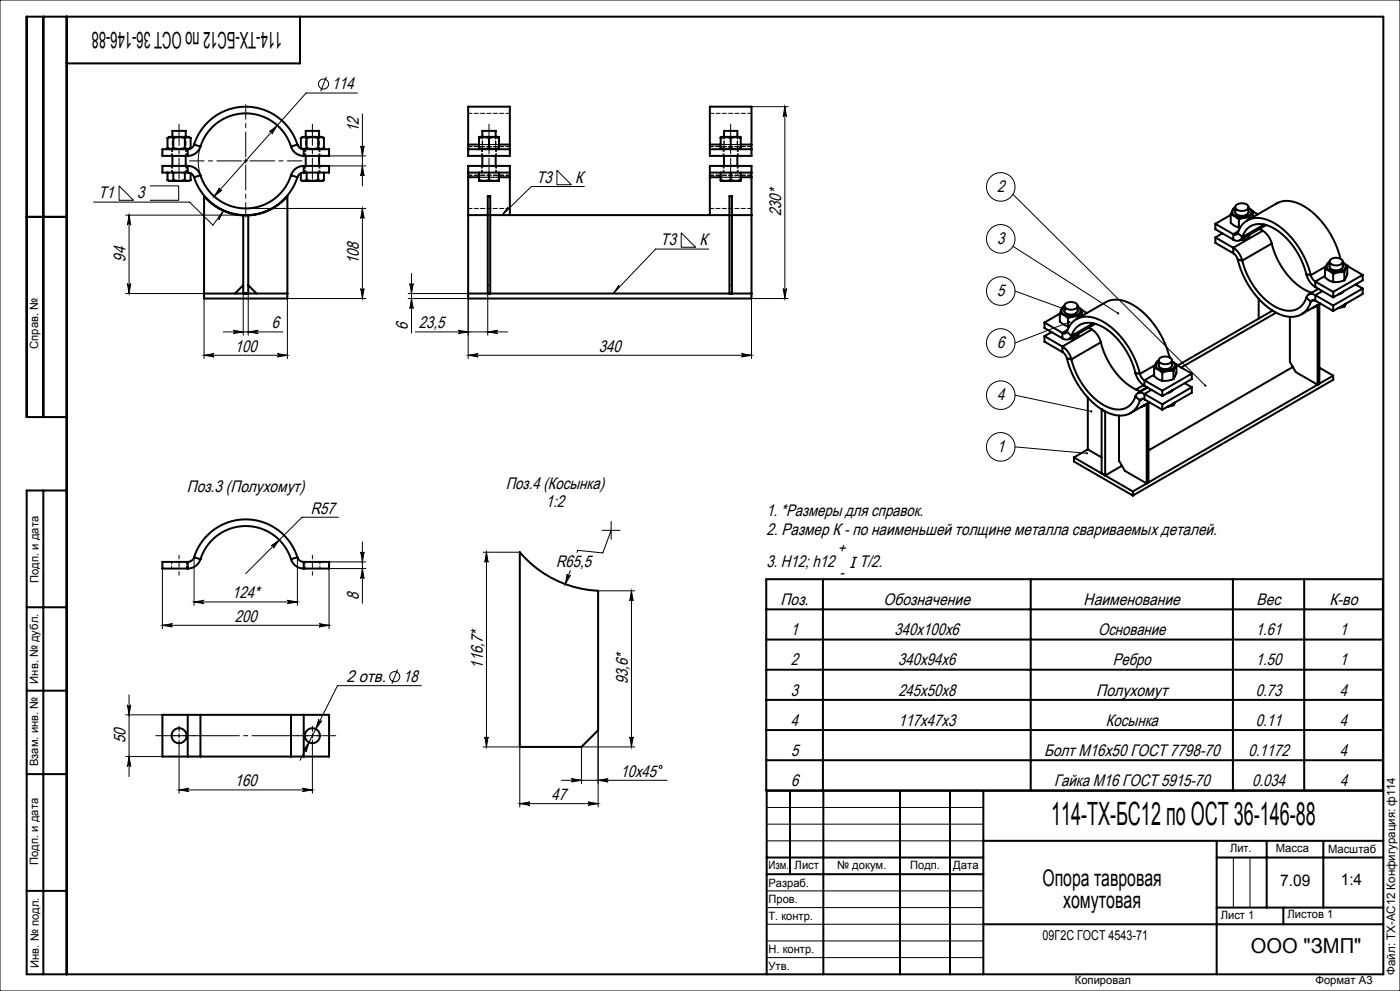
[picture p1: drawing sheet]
<svg xmlns="http://www.w3.org/2000/svg" width="420mm" height="297mm" viewBox="0 0 420 297" stroke-linecap="round" stroke-linejoin="round" font-family="sans-serif">
<g fill="none" stroke="#000" stroke-width=".3">
<path d="M0 0h420v297h-420zM80.8 39.5l2.4-1.9-1.6 2.6a.5 .5 0 0 0-.1-.7 .5 .5 0 0 0-.7 0zM97.9 23l-1.7 4.3M107.2 27.9h-15.4l-27.6 31M108.7 34.1v21.6M225.5 32h11M235.5 32v57.5M235.5 32l.5 3a.5 .5 0 0 0-.5-.5 .5 .5 0 0 0-.5 .5zM35.7 55.7l4.3 4.3h-4.3zM45 55.7h8.6v4.3h-8.6M60.1 43.9a14.3 14.3 0 0 0 4.9 15.6M65.9 56.3a.5 .5 0 0 0 0 .7 .5 .5 0 0 0 .7 0l-2.4 1.9z"/>
<path d="M73.1 48.2h1.2M73.7 47.6v1.2M98.7 46.7h11M98.7 49.7h11M108.2 43.7a.5 .5 0 0 0 .5 .5 .5 .5 0 0 0 .5-.5l-.5 3zM108.7 49.7l.5 3a.5 .5 0 0 0-.5-.5 .5 .5 0 0 0-.5 .5zM167.1 51l4.3 4.4h-4.3zM175.3 55.9h-15.9l-8.8 8.6M303.9 58.2l57.7 57.4M28.1 60.6h28.8l7 6.9 3.1-4.3M37.7 64.5h35.3M38.7 64.5v23.5"/>
<path d="M38.7 64.5l.5 3a.5 .5 0 0 0-.5-.5 .5 .5 0 0 0-.5 .5zM67 63.2l-1.3 2.7-.2-.7zM73.7 62.5h36M108.7 62.5l.5 3a.5 .5 0 0 0-.5-.5 .5 .5 0 0 0-.5 .5zM108.7 62.5v27M152.4 62v.7l-1.8 1.8zM204.4 69.8l4.3 4.3h-4.3zM212.6 74.6h-15.9l-12.7 13.4M303.9 73.8l31.5 20.1M37.7 88h35.3v12.5M38.2 85a.5 .5 0 0 0 .5 .4 .5 .5 0 0 0 .5-.4l-.5 3zM61.2 89.5v18"/>
<path d="M67 99.5h17.9M70 99l3 .5-3 .5a.5 .5 0 0 0 .4-.5 .5 .5 0 0 0-.4-.5zM74.5 99.5l3-.5a.5 .5 0 0 0-.5 .5 .5 .5 0 0 0 .5 .5zM74.5 88v12.5M108.2 86.5a.5 .5 0 0 0 .5 .4 .5 .5 0 0 0 .5-.4l-.5 3zM109.7 89.5h-23.5v18M122.5 88h18v19.5M122.5 89.5h18M123 85a.5 .5 0 0 0 .5 .4 .5 .5 0 0 0 .5-.4l-.5 3zM123.5 82v17.9M123.5 89.5l.5 3a.5 .5 0 0 0-.5-.5 .5 .5 0 0 0-.5 .5zM124.6 99.5h27.7"/>
<path d="M137.5 99l3 .5-3 .5a.5 .5 0 0 0 .4-.5 .5 .5 0 0 0-.4-.5zM146.3 99.5l3-.5a.5 .5 0 0 0-.4 .5 .5 .5 0 0 0 .4 .5zM146.3 88v12.5M185.7 85.5v.6l-1.7 1.9zM235 86.5a.5 .5 0 0 0 .5 .4 .5 .5 0 0 0 .5-.4l-.5 3zM236.5 89.5h-11v18M304.5 87.2l15 5.5M320.8 96.5l-16.3 6.3M61.2 106.5l3-.5a.5 .5 0 0 0-.5 .5 .5 .5 0 0 0 .5 .5zM61.2 106.5h25M83.2 106l3 .5-3 .5a.5 .5 0 0 0 .5-.5 .5 .5 0 0 0-.5-.5zM140.5 106.5l3-.5a.5 .5 0 0 0-.5 .5 .5 .5 0 0 0 .5 .5z"/>
<path d="M140.5 106.5h85M222.5 106l3 .5-3 .5a.5 .5 0 0 0 .4-.5 .5 .5 0 0 0-.4-.5zM304.5 118.4l22.9 4.9M304.5 133.9l21.6 2M101.5 155h-10.9l-16.9 16.9M180.7 158.9h5.3M183.3 158.9l-2.5 6.8-7.5-.8-.2 .7M183.3 156.3v5.3M48.7 170.4v18M58.2 167v14.4M81.3 163.6l2.5-1.8-1.8 2.5a.5 .5 0 0 0 0-.7 .5 .5 0 0 0-.7 0zM86.2 179.9l3 .5-3 .5a.5 .5 0 0 0 .5-.5 .5 .5 0 0 0-.5-.5z"/>
<path d="M89.2 167v14.4M98.7 168.4h11M108.2 165.4a.5 .5 0 0 0 .5 .5 .5 .5 0 0 0 .5-.5l-.5 3zM108.7 170.4l.5 3a.5 .5 0 0 0-.5-.5 .5 .5 0 0 0-.5 .5zM108.7 162.4v18.4M109.7 170.4h-11v18M144.9 165.5h11M145.9 165.5v58.3M145.9 165.5l.5 3a.5 .5 0 0 0-.5-.5 .5 .5 0 0 0-.5 .5zM170.2 172.1a.5 .5 0 0 0 .3 .6 .5 .5 0 0 0 .6-.3l-1.5 2.7zM171.1 171l-1.5 4.1M179.4 177.1h11"/>
<path d="M189.4 177.1l.5 3a.5 .5 0 0 0-.5-.5 .5 .5 0 0 0-.5 .5zM189.4 177.1v46.7M48.7 187.4l3-.5a.5 .5 0 0 0-.5 .5 .5 .5 0 0 0 .5 .5zM48.7 187.4h50M58.2 180.4l3-.5a.5 .5 0 0 0-.4 .5 .5 .5 0 0 0 .4 .5zM58.2 180.4h31M95.7 186.9l3 .5-3 .5a.5 .5 0 0 0 .5-.5 .5 .5 0 0 0-.5-.5zM37.7 214.2h11M38.2 211.2a.5 .5 0 0 0 .5 .5 .5 .5 0 0 0 .5-.5l-.5 3zM38.7 208.2v24.5M53.7 219.9v1.2M93.7 219.9v1.2"/>
<path d="M95.6 215.6a.5 .5 0 0 0 .3 .6 .5 .5 0 0 0 .6-.2l-1.8 2.5zM119.3 200.6l-1.7 4.3M126.4 205.5h-25.1l-11.3 22.4M179.4 218.8v23M37.7 226.7h11M38.7 226.7l.5 3a.5 .5 0 0 0-.5-.4 .5 .5 0 0 0-.5 .4zM53.1 220.5h1.2M53.7 236.7l3-.5a.5 .5 0 0 0-.5 .5 .5 .5 0 0 0 .5 .5zM53.7 223.4v14.3M53.7 236.7h40M90.7 236.2l3 .5-3 .5a.5 .5 0 0 0 .5-.5 .5 .5 0 0 0-.5-.5zM92.7 222.5l-.9 2.9a.5 .5 0 0 0-.2-.6 .5 .5 0 0 0-.7 .2z"/>
<path d="M93.1 220.5h1.2M93.7 223.4v14.3M144.9 223.8h11v18M145.4 220.8a.5 .5 0 0 0 .5 .5 .5 .5 0 0 0 .5-.5l-.5 3zM168.4 233.8h31.7M171.4 233.3l3 .5-3 .5a.5 .5 0 0 0 .5-.5 .5 .5 0 0 0-.5-.5zM179.4 233.8l3-.5a.5 .5 0 0 0-.4 .5 .5 .5 0 0 0 .4 .5zM188.9 220.8a.5 .5 0 0 0 .5 .5 .5 .5 0 0 0 .5-.5l-.5 3zM190.4 223.8h-16v11M155.9 240.8l3-.5a.5 .5 0 0 0-.4 .5 .5 .5 0 0 0 .4 .5zM155.9 240.8h23.5M176.4 240.3l3 .5-3 .5a.5 .5 0 0 0 .5-.5 .5 .5 0 0 0-.5-.5z"/>
<path d="M230 242h65M230 247h65M230 252h65M370 257v15M375 257v15M230 267h65M230 272h65M230 277h65M230 282h65M230 287h65"/>
<circle cx="97.1" cy="25.2" r="1.51"/>
<circle cx="300.2" cy="56" r="4.3"/>
<circle cx="300.2" cy="71.6" r="4.3"/>
<circle cx="300.2" cy="87.2" r="4.3"/>
<circle cx="300.2" cy="118.4" r="4.3"/>
<circle cx="300.2" cy="102.8" r="4.3"/>
<circle cx="300.2" cy="133.9" r="4.3"/>
<circle cx="118.4" cy="202.8" r="1.51"/>
<circle cx="198.2" cy="229.8" r=".43"/>
</g>
<g fill="none" stroke="#000" stroke-width=".6">
<path d="M13 5v120M20 5v287M90 5v14h-70M50.3 41.4l.6-.4h5.7l.6 .4M50.3 41.4a1.53 1.53 0 0 1 1.7 0M50.3 44.4a1.54 1.54 0 0 0 1.7 0M50.3 54l.8 .2M50.3 44.4l.6 .3M50.3 41.4v3M50.3 51.7v2.3M51.1 54.2h2.6M51.7 41v-1.8h4v1.8"/>
<path d="M51.7 46.7v3M52 41.4l2.2-.3 1.3 .3M52 44.4l2.2 .2 1.3-.2M52 54l-.9 .2M52 54l1.7 .2M52 41.4v3M52 51.7v2.3M53.7 54.2h2.6M55.5 41.4a1.53 1.53 0 0 1 1.7 0M55.5 44.4a1.54 1.54 0 0 0 1.7 0M55.5 54l.8 .2M55.5 54l-1.8 .2"/>
<path d="M55.5 41.4v3M55.5 51.7v2.3M55.7 46.7v3M56.3 51.7a2 2 0 0 1 1.9 1.4M56.3 49.7a4 4 0 0 1 3.8 2.8M56.3 44.7v2M56.3 49.7v2M56.3 44.7h-7.6v2h7.6M56.3 49.7h-7.6v2h7.6M57.2 54l-.9 .2M57.2 44.4l-.6 .3M57.2 41.4v3"/>
<path d="M57.2 51.9v2.1M58.2 43.3a2 2 0 0 1-1.9 1.4M58.2 43.3a16.3 16.3 0 0 1 15.5-11.3 16.3 16.3 0 0 1 15.5 11.3M58.2 53.1a16.3 16.3 0 0 0 15.5 11.4 16.3 16.3 0 0 0 15.5-11.4M58.2 43.3l1.9 .6M60.1 43.9a4 4 0 0 1-3.8 2.8M60.1 43.9a14.2 14.2 0 0 1 13.6-9.9 14.2 14.2 0 0 1 13.6 9.9M60.1 52.5a14.2 14.2 0 0 0 13.6 10 14.2 14.2 0 0 0 13.6-10M60.1 52.5l-1.9 .6M87.3 43.9a4 4 0 0 0 3.8 2.8M87.3 52.5l1.9 .6M89.2 43.3a2 2 0 0 0 1.9 1.4"/>
<path d="M89.2 43.3l-1.9 .6M90.3 44.4a1.54 1.54 0 0 0 1.7 0M90.3 41.4a1.53 1.53 0 0 1 1.7 0M90.3 41.4l.6-.4h5.7l.6 .4M90.3 54l.8 .2M90.3 44.4l.5 .3M90.3 41.4v3M90.3 51.9v2.1M91.1 51.7a2 2 0 0 0-1.9 1.4M91.1 49.7a4 4 0 0 0-3.8 2.8M91.1 44.7v2M91.1 49.7v2"/>
<path d="M91.1 44.7h7.6v2h-7.6M91.1 49.7h7.6v2h-7.6M91.1 54.2h2.6M91.7 41v-1.8h4v1.8M91.7 46.7v3M92 44.4l2.2 .2 1.3-.2M92 41.4l2.2-.3 1.3 .3M92 54l1.7 .2M92 54l-.9 .2M92 41.4v3M92 51.7v2.3M93.7 54.2h2.6"/>
<path d="M95.5 44.4a1.54 1.54 0 0 0 1.7 0M95.5 41.4a1.53 1.53 0 0 1 1.7 0M95.5 54l.8 .2M95.5 54l-1.8 .2M95.5 41.4v3M95.5 51.7v2.3M95.7 46.7v3M97.2 54l-.9 .2M97.2 44.4l-.6 .3M97.2 41.4v3M97.2 51.7v2.3M140.5 43.3v1.4"/>
<path d="M140.5 43.3v-11.3h12.5v11.3M140.5 51.7v1.4M140.5 53.1v11.4M140.5 44.7v2h12.5v-2M140.5 44.7h12.5M140.5 51.7v-2h12.5v2M140.5 51.7h12.5M140.5 43.3h3.2M140.5 53.1h3.2M143.7 41.4v-.1a.53 .53 0 0 1 .9-.3h4.2a.51 .51 0 0 1 .6-.1 .51 .51 0 0 1 .3 .5M143.7 41.4a4.3 4.3 0 0 1 3 0M143.7 44.4l.2 .3"/>
<path d="M143.7 44.4a4.3 4.3 0 0 0 3 0M143.7 54l1.5 .2M143.7 54v.2h1.5M143.7 41.4v3M143.7 51.7v2.3M144.7 41v-1.8h4v1.8M144.7 46.7v3M145.2 54.2h3M146.7 41.4a4.3 4.3 0 0 1 3 0M146.7 44.4a4.3 4.3 0 0 0 3 0M146.7 54l-1.5 .2M146.7 54l1.5 .2"/>
<path d="M146.7 41.4v3M146.7 51.7v2.3M148.7 46.7v3M149.7 44.4l-.1 .3M149.7 54l-1.5 .2M149.7 54v.2h-1.5M149.7 41.4v3M149.7 51.7v2.3M149.7 43.3h3.3M149.7 53.1h3.3M153 43.3v1.4M153 51.7v1.4"/>
<path d="M153 53.1v11.4M213 43.3v1.4M213 43.3v-11.3h12.5v11.3M213 51.7v1.4M213 53.1v11.4M213 44.7v2h12.5v-2M213 44.7h12.5M213 51.7v-2h12.5v2M213 51.7h12.5M213 43.3h3.2M213 53.1h3.2M216.2 44.4l.2 .3"/>
<path d="M216.2 44.4a4.3 4.3 0 0 0 3 0M216.2 41.4a4.3 4.3 0 0 1 3 0M216.2 41.4v-.1a.52 .52 0 0 1 .9-.3h4.2a.51 .51 0 0 1 .6-.1 .51 .51 0 0 1 .3 .5M216.2 54l1.5 .2M216.2 54v.2h1.5M216.2 41.4v3M216.2 51.7v2.3M217.2 41v-1.8h4v1.8M217.2 46.7v3M217.7 54.2h3M219.2 44.4a4.3 4.3 0 0 0 3 0M219.2 41.4a4.3 4.3 0 0 1 3 0"/>
<path d="M219.2 54l-1.5 .2M219.2 54l1.5 .2M219.2 41.4v3M219.2 51.7v2.3M221.2 46.7v3M222.2 44.4l-.1 .3M222.2 54l-1.5 .2M222.2 54v.2h-1.5M222.2 41.4v3M222.2 51.7v2.3M222.2 43.3h3.3M222.2 53.1h3.3"/>
<path d="M225.5 43.3v1.4M225.5 51.7v1.4M225.5 53.1v11.4M8 65h12M73 64.6a16.4 16.4 0 0 1-11.8-5.8v30.7h25v-30.7a16.4 16.4 0 0 1-11.7 5.8M140.5 64.5h5.8M140.5 64.5v25h85v-25M147.1 64.5h71.7M219.6 64.5h5.9M364.6 67.1l5.4 3.1M364.6 67.1v1.6l5.4 3.1M364.6 71.2v1.6l5.4 3.1"/>
<path d="M364.6 71.2l5.4 3.1M366.7 69.9l-2.1 1.3M369.2 64.4l1.5 .6 1 .8M369.2 64.4v2.4l1.5 1.1 1 .3M369.2 64.4l-4.6 2.7M370 74.3a6.3 6.3 0 0 1 2.7 3.8M370 75.9a3.2 3.2 0 0 1 1.3 1.9M370 70.2v1.6M370 74.3v1.6M370.6 62.3a2.29 2.29 0 0 0-1.4 2.1M370.6 62.1v1.4a2.31 2.31 0 0 0 4 0v-1.4M370.8 61.5a2.48 2.48 0 0 1 3.8 .5 2.39 2.39 0 0 1-3.9 .5l-.1-.5z"/>
<path d="M371.3 69.8a6.2 6.2 0 0 1 8.4-4.1 22.7 22.7 0 0 1 12.5 13.5l1 3.3M371.3 69.8a.83 .83 0 0 1-1.3 .4M371.3 77.8a24.7 24.7 0 0 0 12.7 16.4 6.3 6.3 0 0 0 9.2-3.7M371.3 77.8l1.4 .3M371.3 69.8l1.4 1.3M371.5 69.3l-1.5 .9M371.7 65.8v2.4M371.7 68.2h.4M372.7 71.1a5.5 5.5 0 0 1 8-3.4 21.5 21.5 0 0 1 11.2 14.5M372.7 71.1a1.66 1.66 0 0 1-2.7 .7M372.7 78.1a21.5 21.5 0 0 0 11.2 14.4 5.5 5.5 0 0 0 8-3.3M374.2 66.1l8.8-5.1a8.6 8.6 0 0 1 9 1.3 26.2 26.2 0 0 1 10.1 15.1"/>
<path d="M374.6 62.4a1.26 1.26 0 0 1 .8 1.3 1.26 1.26 0 0 1-1 1.1 3.5 3.5 0 0 1-4.7-1.1l.3-.8 .5-.5M374.6 62.3l1.3 1M374.6 70.5v.7M374.8 70.4a1.93 1.93 0 0 1-2.7 1.5M375 65.2l-1.8 .1-1.5 .5M375 65.2v.4M375.9 63.3l-.9 1.9M375.9 63.3v1.8M375.9 63.4l1.4 .8M377.9 68.6l.9 .6M378.8 69.2a6.3 6.3 0 0 1 2.7 3.8M378.8 69.2l-8.8 5.1"/>
<path d="M379.2 67.3l-6.5 3.8M379.9 67.4l-7.9 4.6M381.5 73a21.5 21.5 0 0 0 11.2 14.4l.8 .3M381.5 73l-8.8 5.1M397.8 79.8l-4.6 2.7M398.8 78.7a1.33 1.33 0 0 0-.8 1.5 1.33 1.33 0 0 0 1.3 1.1 3.6 3.6 0 0 0 4.4-1.2l-.2-.8-.7-.6 1.4 .9M398.8 78.6a2.29 2.29 0 0 0-1.3 2.1M398.8 78.4v1.5a2.31 2.31 0 0 0 4 0v-1.5M399.1 77.8a2.48 2.48 0 0 1 3.7 .6 2.39 2.39 0 0 1-3.8 .4l-.1-.5zM402.1 77.4v.1M402.1 77.4h-.2M404.2 79.6l-.9 2"/>
<path d="M404.2 79.6a5.8 5.8 0 0 1-.7 4.1l-.2 .3M404.2 79.7l4.6 2.7M61.2 88h25M73 85.5l-2.5 2.5M73 88v-23.5h1.5v23.5M74.5 85.5l2.5 2.5M140.5 88h85M146.3 88v-29.2h.8v29.2M218.8 88v-29.2h.8v29.2M313.3 96.7v1.6l5.4 3.1M313.3 96.7l5.4 3.1M315.5 99.5l-2.2 1.3"/>
<path d="M318 93.9l1.5 .7 .9 .8M318 93.9v2.5l1.5 1.1 .9 .3M318 94l-4.7 2.7M318.7 99.8v1.6M319.3 92a1.33 1.33 0 0 0-.8 1.5 1.33 1.33 0 0 0 1.3 1 3.6 3.6 0 0 0 4.3-1.1l-.2-.9-.6-.5 1.3 .9M319.3 91.9a2.38 2.38 0 0 0-1.3 2M319.3 91.7v1.4a2.31 2.31 0 0 0 4 0v-1.4M319.6 91.1a2.48 2.48 0 0 1 3.7 .5 2.39 2.39 0 0 1-3.9 .5l-.1-.5zM320.1 99.4a6.2 6.2 0 0 1 8.4-4.1 22.7 22.7 0 0 1 12.4 13.5l1.1 3.3M320.1 99.4a.83 .83 0 0 1-1.4 .4M320.1 99.4l1.3 1.3M320.3 98.9l-1.6 .9"/>
<path d="M320.4 97.8h.4M320.4 95.4v2.4M322.9 95.7l8.8-5.1a8.6 8.6 0 0 1 9 1.3 26.2 26.2 0 0 1 10.1 15.1M323.5 100a1.93 1.93 0 0 1-2.6 1.5M323.7 94.8l-1.5 .1-1.8 .5M323.7 94.8v.4M324.6 92.9l-.9 1.9M324.6 92.9v1.8M324.6 93l1.5 .8M326.6 98.2l1 .6M327.6 98.8a6.3 6.3 0 0 1 2.7 3.8M327.6 98.8l-8.9 5.1"/>
<path d="M328 96.9l-6.6 3.8M328.6 97l-7.9 4.6M377.6 89.5v6M381.8 93.1l-28.5 16.4M382.8 93.7l-28.4 16.4M387 95v13.5l1.7 3 6.6 3.8M391.9 82.2a6.3 6.3 0 0 0 2.7 3.8M391.9 82.2l1.3 .3M391.9 89.2l1.3 1.3M393.2 82.5a3.2 3.2 0 0 0 1.4 1.9M394.2 89.9l-1 .6M394.6 90.1a.83 .83 0 0 0-1.4 .4"/>
<path d="M394.6 88.5a1.66 1.66 0 0 0-2.7 .7M394.6 84.4l5.4 3.1M394.6 86l5.4 3.1M394.6 84.4v1.6M394.6 88.5v1.6M394.6 90.1l5.4 3.1M394.6 88.5l5.4 3.1M394.9 91.8l-.8 .3M395.3 91.5l-1.7 .9M395.3 91.5l.5-.3v23.8l-.5 .3M395.3 91.5v23.8M395.5 86.6l-2.9 1.7"/>
<path d="M396.1 90.9l-5.7 3.3M396.7 87.2l-2.1 1.3M397.5 80.7l1.5 .7 .9 .7M397.5 80.7v2.4l1.5 1.1 .9 .3M397.5 82.7l-2.9 1.7M399.9 82.1v2.4M400 87.5v1.6M400 91.6v1.6M402.8 87.5v.1M403 87.4l-.5 .4-1 .4M403.3 81.6h-1.8l-1.6 .5M403.3 84l-1.8 .5h-1.6"/>
<path d="M403.3 91.8l-1.9 .5M403.3 81.6v2.4M403.3 91.3v.5M403.8 91l-.5 .8M406.7 85.2l2.1 1.3M408.8 82.4l-8.8 5.1M408.8 82.4v1.6l-8.8 5.1M408.8 86.5v1.6l-8.8 5.1M408.8 86.5l-8.8 5.1M313.3 100.8v1.6l5.4 3.1M313.3 100.8l5.4 3.1M318.7 103.9a6.3 6.3 0 0 1 2.7 3.8"/>
<path d="M318.7 105.5a3.2 3.2 0 0 1 1.4 1.9M318.7 103.9v1.6M320.1 107.4a24.7 24.7 0 0 0 12.6 16.4 6.3 6.3 0 0 0 9.3-3.7M320.1 107.4l1.3 .3M321.4 100.7a5.5 5.5 0 0 1 8-3.4 21.5 21.5 0 0 1 11.2 14.5M321.4 100.7a1.66 1.66 0 0 1-2.7 .7M321.4 107.7a21.5 21.5 0 0 0 11.2 14.4 5.5 5.5 0 0 0 8-3.3M323.3 100.1v.7M326.3 119.1v15.6M330.3 102.6a21.5 21.5 0 0 0 11.1 14.4l.9 .3M330.3 102.6l-8.9 5.1M340.6 111.8a6.3 6.3 0 0 0 2.7 3.8"/>
<path d="M340.6 111.8l1.4 .3M340.6 118.8l1.4 1.3M342 112.1a3.2 3.2 0 0 0 1.3 1.9M342.9 119.5l-.9 .6M343.1 115.4l-2.3 1.4M343.3 118.1a1.66 1.66 0 0 0-2.7 .7M343.3 119.7a.83 .83 0 0 0-1.3 .4M343.3 114l5.4 3.1M343.3 115.6l5.4 3.1M343.3 114v1.6M343.3 118.1v1.6M343.3 118.1l5.4 3.1"/>
<path d="M343.3 119.7l5.4 3.1M344.1 116.1l-2.1 1.2M344.3 116.2l-3 1.7M345.4 116.8l-2.1 1.3M346.2 110.3l1.6 .7 .9 .7M346.2 110.3v2.4l1.6 1.1 .9 .3M346.2 112.3l-2.9 1.7M346.5 109.4l-4.5 2.7M347.6 108.2a2.38 2.38 0 0 0-1.4 2.1M347.6 108v1.5a2.31 2.31 0 0 0 4 0v-1.5M347.8 107.4a2.48 2.48 0 0 1 3.8 .6 2.39 2.39 0 0 1-3.9 .4l-.1-.5zM348.7 111.7v2.4"/>
<path d="M348.7 117.1v1.6M350.8 107l.1 .1M350.8 107h-.1M351.6 108.3a1.26 1.26 0 0 1 .8 1.3 1.26 1.26 0 0 1-1 1.1 3.5 3.5 0 0 1-4.7-1l.3-.9 .6-.5M351.6 108.3l1.3 .9M351.6 117v.2M351.7 117l-.4 .4-1 .4M352 111.2h-1.5l-1.8 .5M352 113.6l-1.5 .5h-1.8M352 111.2v2.4M352.9 109.2l-.9 2M352.9 109.2a5.8 5.8 0 0 1-.6 4.1l-.3 .3"/>
<path d="M352.9 109.3l4.6 2.7M355.4 114.8l2.1 1.3M357.5 112l-8.8 5.1M357.5 112v1.6l-8.8 5.1M357.5 116.1v1.6l-8.8 5.1M357.5 116.1l-8.8 5.1M387.9 110l-43.4 25M395.8 110.2l4.2 2.4M400 112.6v1.2l-60.1 34.7M400 112.6l-60.1 34.7M20 125h-12v-120h407v287h-407v-145h12M322.2 137.1l17.7 10.2"/>
<path d="M322.2 137.1v1.2l17.7 10.2M326.3 134.7l4.2 2.4M326.3 134.7l-4.1 2.4M330.5 122.7l1 .6M330.5 122.7v19.2M330.5 122.7h.1M331.5 123.3v19.2l5.1-2.9M331.6 123.3h-.1M335.7 124.6v13.5l1.8 3 6.5 3.8M343.6 121.4l-.8 .3M344 121.1l-1.7 .9M344 121.1v23.8"/>
<path d="M344 121.1l.5-.3v23.8l-.5 .3M344.8 120.5l-5.7 3.3M348.7 121.2v1.6M352 121.4l-1.8 .5M352 120.9v.5M352.5 120.6l-.5 .8M13 147v145M339.9 147.3v1.2M56.3 168.4v2M56.3 168.4h-7.6v2h7.6M58.2 167a2 2 0 0 1-1.9 1.4M58.2 167a16.3 16.3 0 0 1 15.5-11.3 16.3 16.3 0 0 1 15.5 11.3"/>
<path d="M58.2 167l1.9 .6M60.1 167.6a4 4 0 0 1-3.8 2.8M60.1 167.6a14.3 14.3 0 0 1 13.6-9.9 14.3 14.3 0 0 1 13.6 9.9M87.3 167.6a4 4 0 0 0 3.8 2.8M89.2 167a2 2 0 0 0 1.9 1.4M89.2 167l-1.9 .6M91.1 168.4v2M91.1 168.4h7.6v2h-7.6M155.9 165.5a32.8 32.8 0 0 0 23.5 11.6v41.7l-5 5h-18.5zM229.9 173.6h185v63.3h-185zM246.9 173.6v63.3M309.2 173.6v63.3"/>
<path d="M369.9 173.6v63.3M391.3 173.6v63.3M8 182h12M229.9 191.7h185M229.9 182.6h185M8 207h12M56.3 214.2h3.8M56.3 214.2v12.5M56.3 214.2h-7.6v12.5h7.6M60.1 214.2h27.2M60.1 214.2v12.5M87.3 214.2h3.8"/>
<path d="M87.3 214.2v12.5M91.1 214.2v12.5M91.1 214.2h7.6v12.5h-7.6M229.9 200.7h185M229.9 209.8h185M229.9 218.8h185M8 232h12M56.3 226.7h3.8M60.1 226.7h27.2M87.3 226.7h3.8M229.9 227.8h185M237 237v25"/>
<path d="M247 237v55M270 237v55M285 237v55M295 237v55M415 237h-185v55M230 257h65M295 252h120M365 252v40M365 257h50M380 252v20M397 252v20M8 267h12"/>
<path d="M230 262h65M295 277h120M365 272h50M385 272v5"/>
<circle cx="53.7" cy="220.5" r="2.25"/>
<circle cx="93.7" cy="220.5" r="2.25"/>
</g>
<path d="M53.7 219.2v-1.6M93.7 219.2v-1.6M52.5 220.5h-1.7M53.7 221.7v1.7M55 220.5h1.6M92.5 220.5h-1.7M93.7 221.7v1.7M95 220.5h1.6" fill="none" stroke="#000" stroke-width=".3" stroke-dasharray="15.2 1.3 1.3 1.3"/>
<path d="M72.5 48.2h-15.7M73.7 47v-15.7M73.7 49.5v15.6M75 48.2h15.6" fill="none" stroke="#000" stroke-width=".3" stroke-dasharray="15.2 1.3 1.3 1.3" stroke-dashoffset="7.8"/>
<path d="M53.7 166.4v6M93.7 166.4v6" fill="none" stroke="#000" stroke-width=".3" stroke-dasharray="15.2 1.3 1.3 1.3" stroke-dashoffset="14.1"/>
<path d="M89.3 220.5h-31.2" fill="none" stroke="#000" stroke-width=".3" stroke-dasharray="15.2 1.3 1.3 1.3" stroke-dashoffset="1.6"/>
<path d="M58.3 220.5h-11.6M100.7 220.5h-11.6" fill="none" stroke="#000" stroke-width=".3" stroke-dasharray="15.2 1.3 1.3 1.3" stroke-dashoffset="11.3"/>
<path d="M53.7 53.7v-16.5M93.7 53.7v-16.5M146.7 53.7v-16.5M219.2 53.7v-16.5" fill="none" stroke="#000" stroke-width=".3" stroke-dasharray="15.2 1.3 1.3 1.3" stroke-dashoffset="8.9"/>
<g fill="#000">
<path d="M108.2 43.7a.5 .5 0 0 0 .5 .5 .5 .5 0 0 0 .5-.5l-.5 3zM108.7 49.7l.5 3a.5 .5 0 0 0-.5-.5 .5 .5 0 0 0-.5 .5zM38.7 64.5l.5 3a.5 .5 0 0 0-.5-.5 .5 .5 0 0 0-.5 .5zM38.2 85a.5 .5 0 0 0 .5 .4 .5 .5 0 0 0 .5-.4l-.5 3zM123 85a.5 .5 0 0 0 .5 .4 .5 .5 0 0 0 .5-.4l-.5 3zM123.5 89.5l.5 3a.5 .5 0 0 0-.5-.5 .5 .5 0 0 0-.5 .5zM38.2 211.2a.5 .5 0 0 0 .5 .5 .5 .5 0 0 0 .5-.5l-.5 3zM38.7 226.7l.5 3a.5 .5 0 0 0-.5-.4 .5 .5 0 0 0-.5 .4zM145.9 165.5l.5 3a.5 .5 0 0 0-.5-.5 .5 .5 0 0 0-.5 .5zM145.4 220.8a.5 .5 0 0 0 .5 .5 .5 .5 0 0 0 .5-.5l-.5 3z"/>
<path d="M108.2 86.5a.5 .5 0 0 0 .5 .4 .5 .5 0 0 0 .5-.4l-.5 3zM108.7 62.5l.5 3a.5 .5 0 0 0-.5-.5 .5 .5 0 0 0-.5 .5zM235 86.5a.5 .5 0 0 0 .5 .4 .5 .5 0 0 0 .5-.4l-.5 3zM235.5 32l.5 3a.5 .5 0 0 0-.5-.5 .5 .5 0 0 0-.5 .5zM108.7 170.4l.5 3a.5 .5 0 0 0-.5-.5 .5 .5 0 0 0-.5 .5zM108.2 165.4a.5 .5 0 0 0 .5 .5 .5 .5 0 0 0 .5-.5l-.5 3zM188.9 220.8a.5 .5 0 0 0 .5 .5 .5 .5 0 0 0 .5-.5l-.5 3zM189.4 177.1l.5 3a.5 .5 0 0 0-.5-.5 .5 .5 0 0 0-.5 .5z"/>
<path d="M146.3 99.5l3-.5a.5 .5 0 0 0-.4 .5 .5 .5 0 0 0 .4 .5zM137.5 99l3 .5-3 .5a.5 .5 0 0 0 .4-.5 .5 .5 0 0 0-.4-.5z"/>
<path d="M61.2 106.5l3-.5a.5 .5 0 0 0-.5 .5 .5 .5 0 0 0 .5 .5zM83.2 106l3 .5-3 .5a.5 .5 0 0 0 .5-.5 .5 .5 0 0 0-.5-.5zM65.9 56.3l-1.7 2.6 2.4-1.9a.5 .5 0 0 1-.7 0 .5 .5 0 0 1 0-.7zM80.8 39.5a.5 .5 0 0 1 .7 0 .5 .5 0 0 1 .1 .7l1.6-2.6zM70 99l3 .5-3 .5a.5 .5 0 0 0 .4-.5 .5 .5 0 0 0-.4-.5zM74.5 99.5l3-.5a.5 .5 0 0 0-.5 .5 .5 .5 0 0 0 .5 .5zM140.5 106.5l3-.5a.5 .5 0 0 0-.5 .5 .5 .5 0 0 0 .5 .5zM222.5 106l3 .5-3 .5a.5 .5 0 0 0 .4-.5 .5 .5 0 0 0-.4-.5zM48.7 187.4l3-.5a.5 .5 0 0 0-.5 .5 .5 .5 0 0 0 .5 .5zM95.7 186.9l3 .5-3 .5a.5 .5 0 0 0 .5-.5 .5 .5 0 0 0-.5-.5zM81.3 163.6a.5 .5 0 0 1 .7 0 .5 .5 0 0 1 0 .7l1.8-2.5zM58.2 180.4l3-.5a.5 .5 0 0 0-.4 .5 .5 .5 0 0 0 .4 .5zM86.2 179.9l3 .5-3 .5a.5 .5 0 0 0 .5-.5 .5 .5 0 0 0-.5-.5zM53.7 236.7l3-.5a.5 .5 0 0 0-.5 .5 .5 .5 0 0 0 .5 .5zM90.7 236.2l3 .5-3 .5a.5 .5 0 0 0 .5-.5 .5 .5 0 0 0-.5-.5zM92.7 222.5l-1.8 2.5a.5 .5 0 0 1 .7-.2 .5 .5 0 0 1 .2 .6zM95.6 215.6l-.9 2.9 1.8-2.5a.5 .5 0 0 1-.6 .2 .5 .5 0 0 1-.3-.6zM170.2 172.1l-.6 3 1.5-2.7a.5 .5 0 0 1-.6 .3 .5 .5 0 0 1-.3-.6zM171.4 233.3l3 .5-3 .5a.5 .5 0 0 0 .5-.5 .5 .5 0 0 0-.5-.5zM179.4 233.8l3-.5a.5 .5 0 0 0-.4 .5 .5 .5 0 0 0 .4 .5z"/>
<path d="M361.4 115.3v.5h.4l-.2-.2 .2 .2 .1-.5zM335.2 93.7l.1 .5 .4-.1-.3-.2 .3 .2-.1-.5zM319.3 92.5v.4l.4 .1 .1-.2-.3-.1 .3 .1-.1-.4zM320.6 96.3a.33 .33 0 0 0 .2 .5 .33 .33 0 0 0 .3-.4l-.3 .1 .3-.1-.2-.2zM327.2 123.1l-.1 .4h.5l.1-.1-.3-.1 .3 .1-.1-.3zM325.8 135.6v.5h.5l.1-.2h-.3h.3l-.1-.3zM67 63.2l-1.3 2.7-.2-.7zM152.4 62v.7l-1.8 1.8zM185.7 85.5v.6l-1.7 1.9z"/>
<path d="M155.9 240.8l3-.5a.5 .5 0 0 0-.4 .5 .5 .5 0 0 0 .4 .5zM176.4 240.3l3 .5-3 .5a.5 .5 0 0 0 .5-.5 .5 .5 0 0 0-.5-.5z"/>
</g>
<g fill="none" stroke="#000" stroke-width=".3" stroke-dasharray="1.3 .6" stroke-dashoffset=".6">
<path d="M50.9 44.7h5.7M50.9 41h5.7M51.5 44.7v2M51.5 49.7v2M51.7 41v5.7M51.7 49.7v2M55.7 51.7v-2M55.7 46.7v-5.7M56 46.7v-2M56 51.7v-2M56.3 46.7v-2M56.3 49.7v2"/>
<path d="M60.1 43.9l-1.9-.6M60.1 52.5l-1.9 .6M87.3 43.9l1.9-.6M87.3 52.5l1.9 .6M90.9 44.7h5.7M90.9 41h5.7M91.1 46.7v-2M91.1 49.7v2M91.5 44.7v2M91.5 49.7v2M91.7 41v5.7M91.7 49.7v2"/>
<path d="M95.7 51.7v-2M95.7 46.7v-5.7M96 46.7v-2M96 51.7v-2M144.5 44.7v2M144.5 49.7v2M144.7 41v5.7M144.7 49.7v2M148.7 51.7v-2M148.7 46.7v-5.7M149 46.7v-2M149 51.7v-2"/>
<path d="M217 44.7v2M217 49.7v2M217.2 41v5.7M217.2 49.7v2M221.2 51.7v-2M221.2 46.7v-5.7M221.5 46.7v-2M221.5 51.7v-2M51.5 168.4v2M56 170.4v-2M56.3 170.4v-2M60.1 167.6l-1.9-.6"/>
<path d="M87.3 167.6l1.9-.6M91.1 170.4v-2M91.5 168.4v2M96 170.4v-2"/>
</g>
<g fill="none" stroke="#000" stroke-width=".3" stroke-dasharray="1.3 .6">
<path d="M50.3 44.4h.1M52 41.4l-.4-.2M52 44.4h.1M55.5 44.4h.1M56.6 44.7h-.3M56.6 44.7h.1M57.2 41.4l-.4-.2M57.2 51.7v.2M57.2 44.4h.1M90.3 51.7v.2M90.3 44.4h.1M90.8 44.7h.1"/>
<path d="M91.1 44.7h-.2M92 44.4h.1M95.5 44.4h.1M97.2 44.4h.1M143.9 44.7h.1M149.6 44.7h.1"/>
</g>
<g fill="none" stroke="#000" stroke-width=".3" stroke-dasharray="1.3 .6" stroke-dashoffset=".4">
<path d="M50.3 44.4l.6 .3M50.9 41l-.6 .4M56.3 51.7h.9M56.6 44.7l.6-.3M57.2 41.4l-.6-.4M90.3 51.7h.8M90.3 44.4l.6 .3M90.9 41l-.6 .4M96.6 44.7l.6-.3M97.2 41.4l-.6-.4M146.3 64.5h.8M147.1 64.6h-.8"/>
<path d="M218.8 64.5h.8M219.6 64.6h-.8M147.1 85.5h-.8M219.6 85.5h-.8"/>
</g>
<path d="M51.7 41v3.7M55.7 44.7v-3.7M91.7 41v3.7M95.7 44.7v-3.7M144.7 41v3.7M148.7 44.7v-3.7M217.2 41v3.7M221.2 44.7v-3.7" fill="none" stroke="#000" stroke-width=".3" stroke-dasharray="1.3 .6" stroke-dashoffset=".7"/>
<path d="M143.9 44.7h2.8M146.7 44.7h2.9" fill="none" stroke="#000" stroke-width=".3" stroke-dasharray="1.3 .6" stroke-dashoffset=".2"/>
<path d="M153 34h-12.5M225.5 34h-12.5M140.5 52.5h12.5M140.5 53.1h12.5M153 43.9h-12.5M153 43.3h-12.5M213 52.5h12.5M213 53.1h12.5M225.5 43.9h-12.5M225.5 43.3h-12.5M140.5 62.5h12.5M213 62.5h12.5" fill="none" stroke="#000" stroke-width=".3" stroke-dasharray="1.3 .6" stroke-dashoffset=".1"/>
<path d="M143.7 53.1h6M149.7 43.3h-6M216.2 53.1h6M222.2 43.3h-6" fill="none" stroke="#000" stroke-width=".3" stroke-dasharray="1.3 .6" stroke-dashoffset=".5"/>
<text font-size="9.6" x="315.3" y="247.3">114-ТХ-БС12 по ОСТ 36-146-88</text>
<g font-size="6.9">
<text x="84.7" y="9.6" transform="rotate(-180 84.7 9.6)">114-ТХ-БС12 по ОСТ 36-146-88</text>
<text x="312.7" y="265.6">Опора тавровая</text>
<text x="318.9" y="272.1">хомутовая</text>
</g>
<text font-size="6.2" x="375.2" y="285.5">ООО &quot;ЗМП&quot;</text>
<g font-size="5">
<text x="99.6" y="26.8">114</text>
<text x="107.6" y="39.6" transform="rotate(-90 107.6 39.6)">12</text>
<text x="29.6" y="59.5">Т1</text>
<text x="41.2" y="59.5">3</text>
<text x="160.9" y="54.8">Т3</text>
<text x="172.5" y="54.8">К</text>
<text x="299.1" y="57.6">2</text>
<text x="234.4" y="64.8" transform="rotate(-90 234.4 64.8)">230*</text>
<text x="198.2" y="73.5">Т3</text>
<text x="209.8" y="73.5">К</text>
<text x="299.1" y="73.2">3</text>
<text x="37.6" y="78.4" transform="rotate(-90 37.6 78.4)">94</text>
<text x="107.6" y="79.2" transform="rotate(-90 107.6 79.2)">108</text>
<text x="299.1" y="88.8">5</text>
<text x="81.6" y="98.4">6</text>
<text x="122.4" y="98.8" transform="rotate(-90 122.4 98.8)">6</text>
<text x="125.7" y="98.4">23,5</text>
<text x="70.4" y="105.4">100</text>
<text x="179.7" y="105.4">340</text>
<text x="299.1" y="104.4">6</text>
<text x="299.1" y="120">4</text>
<text x="299.1" y="135.5">1</text>
<text x="56.1" y="147.3">Поз.3 (Полухомут)</text>
<text x="151.7" y="146.5">Поз.4 (Косынка)</text>
<text x="93.2" y="153.9">R57</text>
<text x="163.7" y="152">1:2</text>
<text x="229.9" y="154.8">1. *Размеры для справок.</text>
<text x="229.9" y="160.3">2. Размер К - по наименьшей толщине металла свариваемых деталей.</text>
<text x="251.4" y="165.8">+</text>
<text x="166.8" y="169.9">R65,5</text>
<text x="229.9" y="170">3. H12; h12</text>
<text x="251.9" y="173.3">-</text>
<text x="69.7" y="179.3">124*</text>
<text x="107.6" y="179.7" transform="rotate(-90 107.6 179.7)">8</text>
<text x="234.2" y="181.3">Поз.</text>
<text x="265.1" y="181.3">Обозначение</text>
<text x="325.1" y="181.3">Наименование</text>
<text x="377" y="181.3">Вес</text>
<text x="398.8" y="181.3">К-во</text>
<text x="70.4" y="186.3">200</text>
<text x="237.3" y="190.4">1</text>
<text x="268.4" y="190.4">340х100х6</text>
<text x="329.4" y="190.4">Основание</text>
<text x="376.7" y="190.4">1.61</text>
<text x="402" y="190.4">1</text>
<text x="144.9" y="200.4" transform="rotate(-90 144.9 200.4)">116,7*</text>
<text x="237.3" y="199.4">2</text>
<text x="269.5" y="199.4">340х94х6</text>
<text x="333.8" y="199.4">Ребро</text>
<text x="376.7" y="199.4">1.50</text>
<text x="402" y="199.4">1</text>
<text x="104" y="204.4">2 отв.</text>
<text x="120.9" y="204.4">18</text>
<text x="188.4" y="205.1" transform="rotate(-90 188.4 205.1)">93,6*</text>
<text x="237.3" y="208.5">3</text>
<text x="269.5" y="208.5">245х50х8</text>
<text x="328.9" y="208.5">Полухомут</text>
<text x="376.7" y="208.5">0.73</text>
<text x="402" y="208.5">4</text>
<text x="237.3" y="217.5">4</text>
<text x="269.5" y="217.5">117х47х3</text>
<text x="331.7" y="217.5">Косынка</text>
<text x="376.7" y="217.5">0.11</text>
<text x="402" y="217.5">4</text>
<text x="37.6" y="222.7" transform="rotate(-90 37.6 222.7)">50</text>
<text x="237.3" y="226.5">5</text>
<text x="313.3" y="226.5">Болт M16x50 ГОСТ 7798-70</text>
<text x="374.6" y="226.5">0.1172</text>
<text x="402" y="226.5">4</text>
<text x="186.1" y="232.8">10x45</text>
<text x="70.4" y="235.7">160</text>
<text x="165.5" y="239.8">47</text>
<text x="237.3" y="235.6">6</text>
<text x="316.2" y="235.6">Гайка M16 ГОСТ 5915-70</text>
<text x="375.7" y="235.6">0.034</text>
<text x="402" y="235.6">4</text>
</g>
<g font-size="4.8">
<text x="384" y="265.6">7.09</text>
<text x="402.3" y="265.3">1:4</text>
</g>
<text font-size="4.7" x="254.8" y="170.1">I T/2.</text>
<text font-size="4.1" x="312.8" y="281.6">09Г2С ГОСТ 4543-71</text>
<text font-size="3.5" x="418.6" y="292.1" transform="rotate(-90 418.6 292.1)">Файл: ТХ-АС12 Конфигурация: ф114</text>
<g font-size="3.4">
<text x="11.5" y="104.5" transform="rotate(-90 11.5 104.5)">Справ. №</text>
<text x="11.6" y="174.7" transform="rotate(-90 11.6 174.7)">Подп. и дата</text>
<text x="11.4" y="204.9" transform="rotate(-90 11.4 204.9)">Инв. № дубл.</text>
<text x="11.4" y="229.6" transform="rotate(-90 11.4 229.6)">Взам. инв. №</text>
<text x="369" y="255.5">Лит.</text>
<text x="382.8" y="255.5">Масса</text>
<text x="398.4" y="255.6">Масштаб</text>
<text x="11.4" y="259.2" transform="rotate(-90 11.4 259.2)">Подп. и дата</text>
<text x="230.5" y="260.5">Изм.</text>
<text x="238.4" y="260.4">Лист</text>
<text x="251.1" y="260.4">№ докум.</text>
<text x="273" y="260.4">Подп.</text>
<text x="286" y="260.4">Дата</text>
<text x="230.5" y="265.7">Разраб.</text>
<text x="230.5" y="275.7">Т. контр.</text>
<text x="230.6" y="270.7">Пров.</text>
<text x="366.2" y="275.3">Лист 1</text>
<text x="386.3" y="275.2">Листов 1</text>
<text x="230.6" y="285.7">Н. контр.</text>
<text x="11.6" y="290" transform="rotate(-90 11.6 290)">Инв. № подл.</text>
<text x="230.6" y="290.7">Утв.</text>
<text x="322.5" y="295">Копировал</text>
<text x="394.6" y="295">Формат А3</text>
</g>
</svg>
